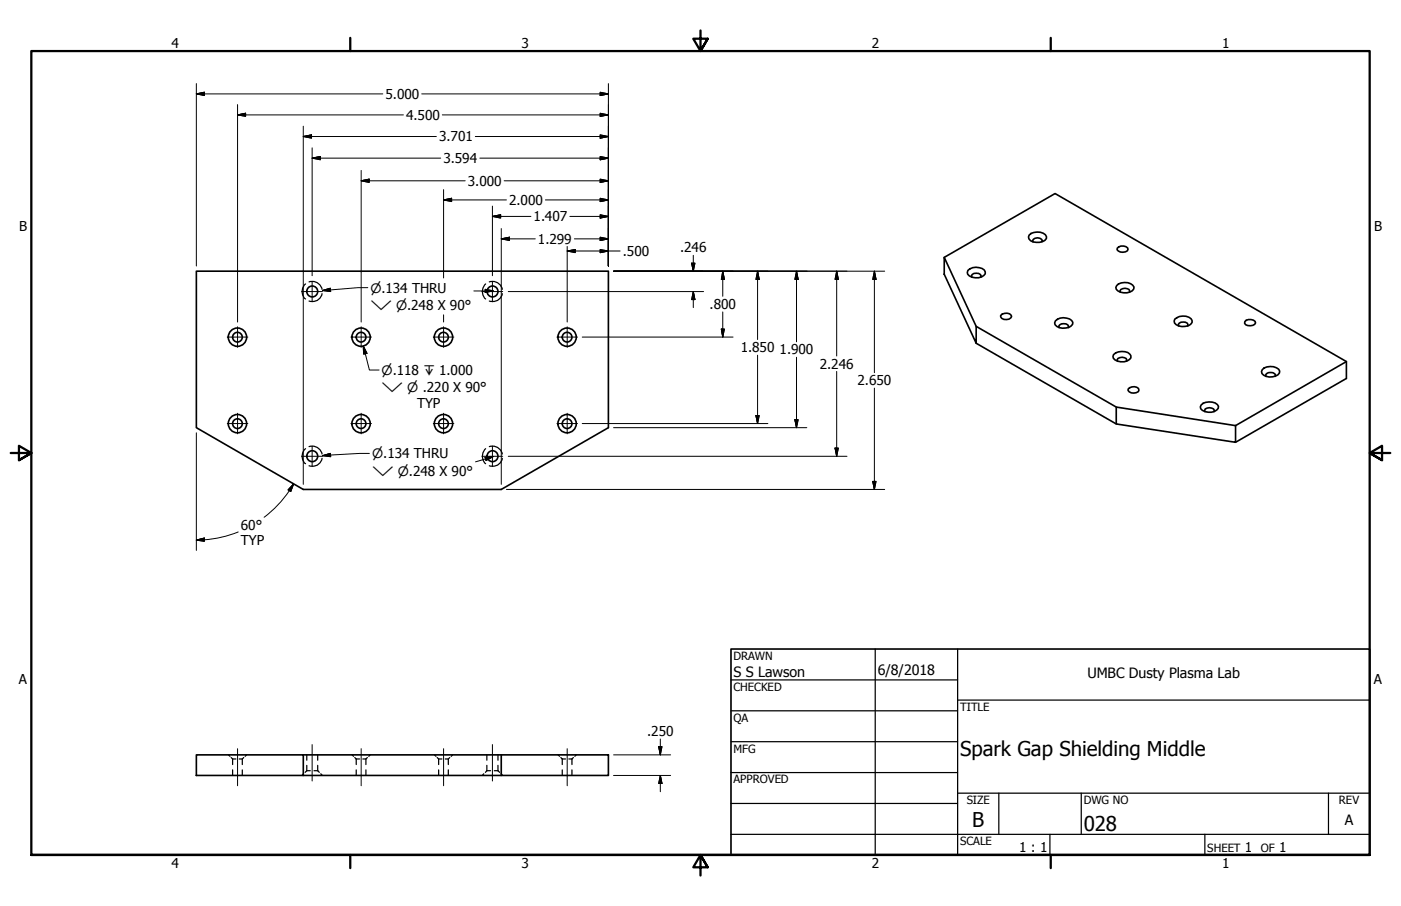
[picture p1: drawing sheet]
<svg xmlns="http://www.w3.org/2000/svg" width="432mm" height="279mm" viewBox="0 0 432 279" stroke-linecap="round" stroke-linejoin="round" font-family="sans-serif">
<!-- layer: Visible (ANSI) -->
<g fill="none" stroke="#000" stroke-width=".51">
<path d="M291 79.4l34.2-19.7 89.8 51.8v5.2l-34.2 19.7M291 79.4l9.9 21.2v5.3l-9.9-21.3zM317.2 72.5a4 4 0 0 1 5-.1l.3 .6a1.86 1.86 0 0 1-2.1 1.7 2.74 2.74 0 0 1-3.4-1.6zM318.4 74.5l-.1-.3a1.76 1.76 0 0 1 2.9 0l-.1 .3M344.4 76.5a2.02 2.02 0 0 1 3.3 .4 2.12 2.12 0 0 1-3.4 .1zM60.5 83.6h127v48.3l-33 19h-61l-33-19zM298.3 83.4a4 4 0 0 1 5-.2l.4 .6a1.95 1.95 0 0 1-2.1 1.9 3.5 3.5 0 0 1-3.3-1.1l-.2-.6zM299.5 85.5l-.1-.5a1.84 1.84 0 0 1 3 0l-.1 .5M308.4 97.3a2.05 2.05 0 0 1 3.4 .3 2.03 2.03 0 0 1-3.4 .1zM325.3 98.9a3.7 3.7 0 0 1 5.3 .5 1.98 1.98 0 0 1-2.1 1.8 3.3 3.3 0 0 1-3.3-1.1l-.1-.5zM344.2 88.1a3.7 3.7 0 0 1 5.3 .4 1.98 1.98 0 0 1-2.2 1.8 3.5 3.5 0 0 1-3.3-1.1l-.1-.6zM345.3 90.1l-.1-.4a1.76 1.76 0 0 1 3 0l-.1 .4"/>
<path d="M362.1 98.4a4 4 0 0 1 5-.1l.3 .6a1.86 1.86 0 0 1-2.1 1.7 3.3 3.3 0 0 1-3.3-1l-.1-.6zM384 98.8a2.53 2.53 0 0 1 2.8 .3l.2 .5a2.12 2.12 0 0 1-3.4 .1l.1-.5zM300.9 105.9l43.1 24.8M300.9 100.6l43.1 24.9M326.5 101l-.2-.4a1.84 1.84 0 0 1 3 0l-.1 .4M343.2 109.3a4 4 0 0 1 5-.1l.4 .5a1.95 1.95 0 0 1-2.1 1.9 3.5 3.5 0 0 1-3.3-1.1l-.2-.6zM344.4 111.4l-.1-.4a1.76 1.76 0 0 1 3 0l-.1 .4M347.7 120a2.33 2.33 0 0 1 3.2-.2l.1 .5a2.08 2.08 0 0 1-3.3 .1zM363.3 100.5l-.1-.4a1.84 1.84 0 0 1 2.9 0l-.1 .4M389.1 114a4 4 0 0 1 5-.1l.3 .5a1.98 1.98 0 0 1-2.2 1.8 3.5 3.5 0 0 1-3.3-1l-.1-.6zM390.2 116.1l-.1-.5a1.91 1.91 0 0 1 3 0l-.1 .5M415 111.5l-34.2 19.8"/>
<path d="M344 125.5l36.8 5.8v5.1l-36.8-5.7zM370.2 124.9a3.7 3.7 0 0 1 5.3 .4 2.35 2.35 0 0 1-3.1 1.8 2.2 2.2 0 0 1-2.4-1.6zM371.3 126.9v-.3a1.76 1.76 0 0 1 3 0l-.2 .3M60.5 232.8h33v6.3h-33zM93.5 239.1h61M93.5 232.8h61M154.5 232.8h33v6.3h-33z"/>
<circle cx="96.2" cy="89.9" r="1.68"/>
<circle cx="151.8" cy="89.9" r="1.68"/>
<circle cx="73.2" cy="104" r="1.49"/>
<circle cx="73.2" cy="104" r="2.83"/>
<circle cx="111.3" cy="104" r="1.49"/>
<circle cx="111.3" cy="104" r="2.83"/>
<circle cx="136.7" cy="104" r="1.49"/>
<circle cx="136.7" cy="104" r="2.83"/>
<circle cx="174.8" cy="104" r="1.49"/>
<circle cx="174.8" cy="104" r="2.83"/>
<circle cx="73.2" cy="130.7" r="1.49"/>
<circle cx="73.2" cy="130.7" r="2.83"/>
<circle cx="111.3" cy="130.7" r="1.49"/>
<circle cx="111.3" cy="130.7" r="2.83"/>
<circle cx="136.7" cy="130.7" r="1.49"/>
<circle cx="136.7" cy="130.7" r="2.83"/>
<circle cx="174.8" cy="130.7" r="1.49"/>
<circle cx="174.8" cy="130.7" r="2.83"/>
<circle cx="96.2" cy="140.7" r="1.68"/>
<circle cx="151.8" cy="140.7" r="1.68"/>
</g>
<!-- layer: Hidden (ANSI) -->
<g fill="none" stroke="#000" stroke-width=".38">
<path d="M94.2 87.6a3 3 0 0 0 0 4.6M95.2 86.9a3.1 3.1 0 0 1 4.1 2.3M99.3 90.6a2.97 2.97 0 0 1-4.1 2.2M149.7 87.6a3.2 3.2 0 0 0 0 4.6M150.8 86.9a3.1 3.1 0 0 1 4 2.3M154.8 90.6a2.97 2.97 0 0 1-4 2.2M94.2 138.4a3 3 0 0 0 0 4.6M95.2 137.7a3.1 3.1 0 0 1 4.1 2.3M149.7 138.4a3.2 3.2 0 0 0 0 4.6M150.8 137.7a3.1 3.1 0 0 1 4 2.3M99.3 141.4a2.97 2.97 0 0 1-4.1 2.2M154.8 141.4a2.97 2.97 0 0 1-4 2.2"/>
<path d="M70.4 232.8l.5 .4M71.2 233.6l.5 .5M71.7 234.1h1M71.7 234.1v1.7M71.7 237.4v1.7M73.7 234.1h1M74.7 234.1v1.7M74.7 237.4v1.7M75.1 233.6l-.4 .5M76 232.8l-.4 .4M93.5 238.6l-.4 .5M94.6 237.7h1"/>
<path d="M94.6 237.7l-.6 .5M94.6 232.8v1.6M94.6 236v1.7M96.8 237.7h1.1M97.9 237.7l.5 .5M97.9 232.8v1.6M97.9 236v1.7M98.9 238.6l.5 .5M108.5 232.8l.5 .4M109.3 233.6l.5 .5M109.8 234.1h1M109.8 234.1v1.7"/>
<path d="M109.8 237.4v1.7M111.8 234.1h1M112.8 234.1v1.7M112.8 237.4v1.7M113.2 233.6l-.4 .5M114.1 232.8l-.4 .4M133.9 232.8l.5 .4M134.7 233.6l.5 .5M135.2 234.1h1M135.2 234.1v1.7M135.2 237.4v1.7M137.2 234.1h1"/>
<path d="M138.2 234.1v1.7M138.2 237.4v1.7M138.6 233.6l-.4 .5M139.5 232.8l-.4 .4M149.1 238.6l-.4 .5M150.1 237.7h1.1M150.1 237.7l-.5 .5M150.1 232.8v1.6M150.1 236v1.7M152.3 237.7h1.2M153.5 237.7l.5 .5M153.5 232.8v1.6"/>
<path d="M153.5 236v1.7M154.4 238.6l.5 .5M172 232.8l.5 .4M172.8 233.6l.5 .5M173.3 234.1h1M173.3 234.1v1.7M173.3 237.4v1.7M175.3 234.1h1M176.3 234.1v1.7M176.3 237.4v1.7M176.7 233.6l-.4 .5M177.6 232.8l-.4 .4"/>
</g>
<!-- layer: Border (ANSI) -->
<path d="M107.9 11.7v4M215.9 9.4v6.3l-2.2-3.8h4.4l-2.2 3.8 2.2-3.8M323.8 11.7v4M3.3 139.7h6.4l-3.9-2.2v4.4l3.9-2.2-3.9 2.2M428.5 139.7h-6.4l3.9-2.2v4.4l-3.9-2.2 3.9 2.2M9.7 263.7v-248h412.4v248h-412.4h412.4M107.9 263.7v4M218.1 267.5l-2.2-3.8 2.2 3.8h-4.4l2.2-3.8v6.3M323.8 263.7v4" fill="none" stroke="#000" stroke-width=".7"/>
<!-- layer: Title (ANSI) -->
<g fill="none" stroke="#000" stroke-width=".38">
<path d="M225.3 209.7h69.8M225.3 219.2h69.8M269.7 200.2v63.5M295.1 215.9h127M295.1 200.2v63.5M225.3 228.7h69.8M225.3 238.3h69.8M225.3 257.3h196.8M225.3 247.8h69.8M295.1 244.6h127M307.8 244.6v12.7M323.6 257.3v6.4"/>
<path d="M333.2 244.6v12.7M371.3 257.3v6.4M409.4 244.6v12.7"/>
</g>
<path d="M225.3 200.2h196.8v63.5h-196.8z" fill="none" stroke="#000" stroke-width=".51"/>
<!-- layer: Dimension (ANSI) -->
<g fill="none" stroke="#000" stroke-width=".31">
<path d="M60.5 29l2.5-.6v1.1zM60.5 29h57.5M60.5 25.8v56.2M73.2 35.4l2.5-.5v1zM73.2 35.4h51.1M73.2 32.3v67M93.5 38.9v50.9M130 29h57.5M136.3 35.4h51.2M185 34.9l2.5 .5-2.5 .5zM185 28.4l2.5 .6-2.5 .5zM187.5 25.8v56.2"/>
<path d="M93.5 42.1l2.5-.5v1zM93.5 42.1h41M96.2 48.8l2.5-.5v1zM96.2 48.8h39.6M96.2 45.6v39.4M111.3 55.8l2.5-.6v1.1zM111.3 55.8h32.1M111.3 52.6v46.7M136.7 58.5v27.2M146.5 42.1h41M147.9 48.8h39.6M155.4 55.8h32.1"/>
<path d="M185 55.2l2.5 .6-2.5 .5zM185 48.3l2.5 .5-2.5 .5zM185 41.6l2.5 .5-2.5 .5zM136.7 61.7l2.5-.5v1zM136.7 61.7h19.4M151.8 66.7l2.5-.5v1zM151.8 66.7h11.8M151.8 63.6v21.4M154.5 73.7l2.5-.5v1zM154.5 73.7h10.5M154.5 70.5v19.3M168.1 61.7h19.4"/>
<path d="M174.8 77.4l2.5-.4v.9zM174.8 77.4h16.3M174.8 76v23.3M175.6 66.7h11.9M177 73.7h10.5M185 77l2.5 .4-2.5 .5zM185 73.2l2.5 .5-2.5 .5zM185 66.2l2.5 .5-2.5 .5zM185 61.2l2.5 .5-2.5 .5zM213.7 78.7v4.9M93.5 90v50.6M136.7 97.1v2.2"/>
<path d="M154.5 90v50.6M156.7 89.9h60.2M189.1 83.6h83.6M213.2 81.2h1l-.5 2.4zM213.7 89.9l.5 2.5h-1zM213.7 89.9v5M222.8 83.6l.5 2.6h-1zM222.8 83.6v7.8M222.8 96.2v7.7M233.5 83.6l.5 2.6h-1zM233.5 83.6v21.1M245.5 83.6l.5 2.6h-1z"/>
<path d="M245.5 83.6v21.8M257.9 83.6l.5 2.6h-1zM257.9 83.6v26.2M269.5 83.6l.5 2.6h-1zM269.5 83.6v31.3M179.5 103.9h46.4M222.3 101.5h1l-.5 2.4zM233.5 109.5v21.1M245.5 110.2v21.7M257.9 114.6v26.1M269.5 119.7v31.2M60.5 133.5v36.2"/>
<path d="M179.5 130.6h57.2M189.1 131.9h59.6M233 128.1h1l-.5 2.5zM245 129.4h1l-.5 2.5zM257.4 138.2h1l-.5 2.5zM90.5 149.2l-.9 2.4-.8-.5zM90.5 149.2a34.6 34.6 0 0 1-9.1 10.3M93.5 140.8v8.6M154.5 140.8v8.6M156.1 150.9h116.6M156.7 140.7h104.3M269 148.5h1l-.5 2.4z"/>
<path d="M60.5 166.6l2.5-.7v1zM63 166.4l-2.5 .2M73.4 164.1a34.6 34.6 0 0 1-10.4 2.4M189.1 239.1h17.6M189.1 232.8h17.6M203 230.3h1l-.5 2.5zM203.5 239.1l.5 2.5h-1zM203.5 227.9v4.9M203.5 239.1v5.1"/>
</g>
<g fill="#000" stroke="#000" stroke-width=".31">
<path d="M60.5 29l2.5-.6zM60.5 29l2.5-.6v1.1zM73.2 35.4l2.5-.5zM73.2 35.4l2.5-.5v1zM185 35.9l2.5-.5zM185 34.9l2.5 .5-2.5 .5zM185 29.5l2.5-.5zM185 28.4l2.5 .6-2.5 .5zM93.5 42.1l2.5-.5zM93.5 42.1l2.5-.5v1zM96.2 48.8l2.5-.5zM96.2 48.8l2.5-.5v1z"/>
<path d="M111.3 55.8l2.5-.6zM111.3 55.8l2.5-.6v1.1zM185 56.3l2.5-.5zM185 55.2l2.5 .6-2.5 .5zM185 49.3l2.5-.5zM185 48.3l2.5 .5-2.5 .5zM185 42.6l2.5-.5zM185 41.6l2.5 .5-2.5 .5zM136.7 61.7l2.5-.5zM136.7 61.7l2.5-.5v1zM151.8 66.7l2.5-.5zM151.8 66.7l2.5-.5v1z"/>
<path d="M154.5 73.7l2.5-.5zM154.5 73.7l2.5-.5v1zM174.8 77.4l2.5-.4zM174.8 77.4l2.5-.4v.9zM185 77.9l2.5-.5zM185 77l2.5 .4-2.5 .5zM185 74.2l2.5-.5zM185 73.2l2.5 .5-2.5 .5zM185 67.2l2.5-.5zM185 66.2l2.5 .5-2.5 .5zM185 62.2l2.5-.5zM185 61.2l2.5 .5-2.5 .5z"/>
<path d="M213.2 81.2l.5 2.4zM213.2 81.2h1l-.5 2.4zM213.7 89.9l.5 2.5zM213.7 89.9l.5 2.5h-1zM222.8 83.6l.5 2.6zM222.8 83.6l.5 2.6h-1zM233.5 83.6l.5 2.6zM233.5 83.6l.5 2.6h-1zM245.5 83.6l.5 2.6zM245.5 83.6l.5 2.6h-1zM257.9 83.6l.5 2.6zM257.9 83.6l.5 2.6h-1z"/>
<path d="M269.5 83.6l.5 2.6zM269.5 83.6l.5 2.6h-1zM222.3 101.5l.5 2.4zM222.3 101.5h1l-.5 2.4zM233 128.1l.5 2.5zM233 128.1h1l-.5 2.5zM245 129.4l.5 2.5zM245 129.4h1l-.5 2.5zM257.4 138.2l.5 2.5zM257.4 138.2h1l-.5 2.5zM90.5 149.2l-.9 2.4zM90.5 149.2l-.9 2.4-.8-.5z"/>
<path d="M269 148.5l.5 2.4zM269 148.5h1l-.5 2.4zM60.5 166.6l2.5-.7zM60.5 166.6l2.5-.7v1zM203 230.3l.5 2.5zM203 230.3h1l-.5 2.5zM203.5 239.1l.5 2.5zM203.5 239.1l.5 2.5h-1z"/>
</g>
<!-- layer: Symbol (ANSI) -->
<g fill="none" stroke="#000" stroke-width=".31">
<path d="M99.4 89.6l2.4-.7 .1 1zM113.3 88.7h-2.9l-11 .9M146 89.7h5.7M149.5 90v.2l1.1-.2M151.5 89.8h.2M151.7 89.6l-2.2-.4v.6M151.9 89.7h.1M112 106.7l1.1 2.3-1 .2zM112 106.7l1.9 7.4h2.9M113.9 139.8l-14.5 .7M99.4 140.5l2.5-.7v1zM151.7 140.8l-2.2 .2 .3 1 1.9-1"/>
<path d="M151.7 140.9l-5.1 1.5M151.9 140.8h.1"/>
</g>
<path d="M99.4 89.6l2.4-.7zM99.4 89.6l2.4-.7 .1 1zM149.5 90.2l2.5-.5zM149.5 89.2l2.5 .5-2.5 .5zM112 106.7l1.1 2.3zM112 106.7l1.1 2.3-1 .2zM99.4 140.5l2.5-.7zM99.4 140.5l2.5-.7v1zM149.8 142l2.2-1.2zM149.5 141l2.5-.2-2.2 1.2z" fill="#000" stroke="#000" stroke-width=".31"/>
<!-- layer: Center Mark (ANSI) -->
<g fill="none" stroke="#000" stroke-width=".31">
<path d="M93 89.9h6.4M96.2 86.7v6.4M148.6 89.9h6.3M151.8 86.7v6.4M70 103.9h6.4M73.2 100.8v6.3M108.1 103.9h6.4M111.3 100.8v6.3M133.5 103.9h6.4M136.7 100.8v6.3M171.6 103.9h6.4M174.8 100.8v6.3"/>
<path d="M70 130.6h6.4M73.2 127.4v6.4M96.2 137.5v6.4M108.1 130.6h6.4M111.3 127.4v6.4M133.5 130.6h6.4M136.7 127.4v6.4M151.8 137.5v6.4M171.6 130.6h6.4M174.8 127.4v6.4M93 140.7h6.4M148.6 140.7h6.3"/>
</g>
<!-- layer: Centerline (ANSI) -->
<path d="M73.2 230.9v11.4M96.2 229.6v11.3M111.3 230.9v11.4M136.7 230.9v11.4M151.8 229.6v11.3M174.8 230.9v11.4" fill="none" stroke="#000" stroke-width=".31"/>
<g font-size="6.3">
<text x="295.9" y="233">Spark Gap Shielding Middle</text>
<text x="299.7" y="255.1">B</text>
<text x="334" y="256.4">028</text>
</g>
<g font-size="4.4">
<text x="226.1" y="208.9">S S Lawson</text>
<text x="270.5" y="208.2">6/8/2018</text>
<text x="335.2" y="209.2">UMBC Dusty Plasma Lab</text>
<text x="414.5" y="254.4">A</text>
</g>
<g font-size="4.2">
<text x="52.8" y="14.7">4</text>
<text x="160.8" y="14.7">3</text>
<text x="268.7" y="14.7">2</text>
<text x="376.7" y="14.7">1</text>
<text x="118.8" y="30.5">5.000</text>
<text x="125.2" y="37">4.500</text>
<text x="135.3" y="43.6">3.701</text>
<text x="136.7" y="50.3">3.594</text>
<text x="144.2" y="57.3">3.000</text>
<text x="156.9" y="63.2">2.000</text>
<text x="5.9" y="71.4">B</text>
<text x="164.4" y="68.3">1.407</text>
<text x="423.5" y="71.4">B</text>
<text x="165.8" y="75.2">1.299</text>
<text x="209.6" y="77.9">.246</text>
<text x="192" y="78.9">.500</text>
<text x="218.7" y="95.3">.800</text>
<text x="228.3" y="108.6">1.850</text>
<text x="240.3" y="109.3">1.900</text>
<text x="252.7" y="113.7">2.246</text>
<text x="264.3" y="118.8">2.650</text>
<text x="128.6" y="125.8">TYP</text>
<text x="74.2" y="163.4">60°</text>
<text x="74.2" y="168.1">TYP</text>
<text x="5.8" y="211.1">A</text>
<text x="423.4" y="211.1">A</text>
<text x="199.5" y="227">.250</text>
<text x="314.1" y="262.9">1 : 1</text>
<text x="383.7" y="262.8">1</text>
<text x="394.2" y="262.8">1</text>
<text x="52.8" y="267.7">4</text>
<text x="160.8" y="267.7">3</text>
<text x="268.7" y="267.7">2</text>
<text x="376.7" y="267.7">1</text>
</g>
<g font-size="4">
<text x="114.2" y="90.2">⌀.134 THRU</text>
<text x="114.2" y="95.6">⌵ ⌀.248 X 90°</text>
<text x="117.6" y="115.6">⌀.118 ↧ 1.000</text>
<text x="117.6" y="121">⌵ ⌀ .220 X 90°</text>
<text x="114.7" y="141.4">⌀.134 THRU</text>
<text x="114.7" y="146.7">⌵ ⌀.248 X 90°</text>
</g>
<g font-size="3.5">
<text x="226.1" y="203.5">DRAWN</text>
<text x="226.1" y="213">CHECKED</text>
<text x="295.9" y="219.2">TITLE</text>
<text x="226.1" y="222.6">QA</text>
<text x="226.1" y="232.1">MFG</text>
<text x="226.1" y="241.6">APPROVED</text>
<text x="297.9" y="248">SIZE</text>
<text x="334" y="248">DWG NO</text>
<text x="412.7" y="247.9">REV</text>
<text x="295.9" y="260.7">SCALE</text>
<text x="372.1" y="262.8">SHEET</text>
<text x="388.6" y="262.8">OF</text>
</g>
</svg>
